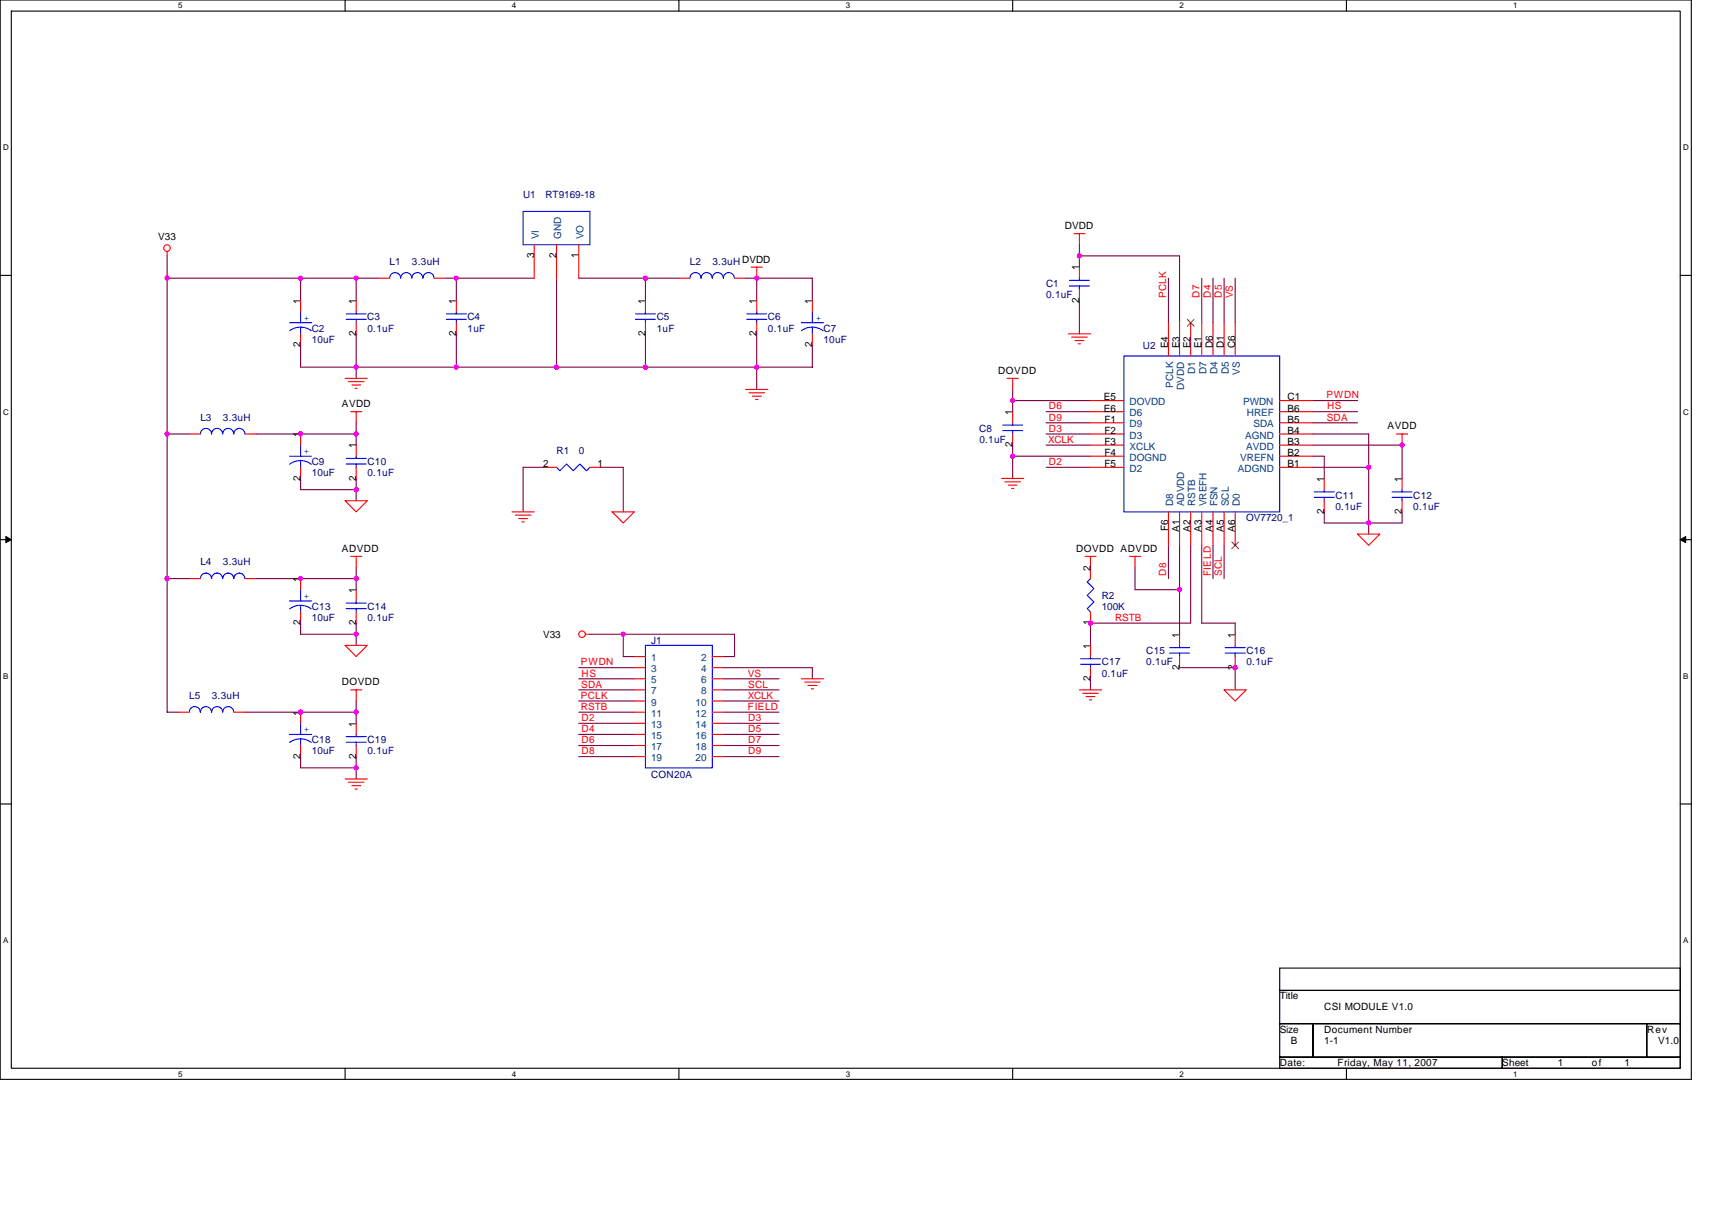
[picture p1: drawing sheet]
<svg xmlns="http://www.w3.org/2000/svg" width="297mm" height="210mm" viewBox="0 0 297 210" stroke-linecap="round" stroke-linejoin="round" font-family="sans-serif">
<path d="M0 0h293.5v187.2h-293.5zM2 1.9h289.5v183.4h-289.5z" fill="none" stroke="#000" stroke-width=".19"/>
<g fill="#fff">
<path d="M30.9 .2h.8v1.6h-.8z"/>
<path d="M30.9 185.5h.8v1.6h-.8z"/>
</g>
<path d="M59.9 0v1.9M59.9 185.3v1.9" fill="none" stroke="#000" stroke-width=".19"/>
<g fill="#fff">
<path d="M88.8 .2h.8v1.6h-.8z"/>
<path d="M88.8 185.5h.8v1.6h-.8z"/>
</g>
<path d="M117.8 0v1.9M117.8 185.3v1.9" fill="none" stroke="#000" stroke-width=".19"/>
<g fill="#fff">
<path d="M146.7 .2h.8v1.6h-.8z"/>
<path d="M146.7 185.5h.8v1.6h-.8z"/>
</g>
<path d="M175.7 0v1.9M175.7 185.3v1.9" fill="none" stroke="#000" stroke-width=".19"/>
<g fill="#fff">
<path d="M204.7 .2h.7v1.6h-.7z"/>
<path d="M204.7 185.5h.7v1.6h-.7z"/>
</g>
<path d="M233.6 0v1.9M233.6 185.3v1.9" fill="none" stroke="#000" stroke-width=".19"/>
<g fill="#fff">
<path d="M262.6 .2h.7v1.6h-.7z"/>
<path d="M262.6 185.5h.7v1.6h-.7z"/>
<path d="M.5 24.8h1v1.6h-1z"/>
<path d="M292 24.8h1v1.6h-1z"/>
<path d="M.5 70.7h1v1.5h-1z"/>
<path d="M292 70.7h1v1.5h-1z"/>
</g>
<path d="M0 47.8h2M291.5 47.8h2" fill="none" stroke="#000" stroke-width=".19"/>
<g fill="#fff">
<path d="M.5 116.5h.9v1.6h-.9z"/>
<path d="M292 116.5h.9v1.6h-.9z"/>
</g>
<path d="M0 93.6h2M291.5 93.6h2" fill="none" stroke="#000" stroke-width=".19"/>
<path d="M1 93.1l1 .5-1 .5zM291.5 93.6l1-.5v1z" fill="#000" stroke="#000" stroke-width=".17"/>
<g fill="#fff">
<path d="M.5 162.4h.9v1.5h-.9z"/>
<path d="M292 162.4h.9v1.5h-.9z"/>
</g>
<path d="M0 139.5h2M291.5 139.5h2M222 167.9h69.5v3.9h-69.5zM222 171.8h69.5v5.8h-69.5zM222 177.6h5.8v5.8h-5.8zM227.8 177.6h57.9v5.8h-57.9zM285.7 177.6h5.8v5.8h-5.8zM222 183.4h38.6v1.9h-38.6zM260.6 183.4h30.9v1.9h-30.9z" fill="none" stroke="#000" stroke-width=".19"/>
<g fill="none" stroke="#800040" stroke-width=".19">
<path d="M29 44.4v79.1h1.9M29 48.3h36.7M52.2 48.3v3.8M52.2 59.8v3.9h88.7v-3.9M61.8 48.3v3.8M61.8 57.9v7.7M77.3 48.3h15.4M79.2 48.3v3.8M79.2 57.9v5.8M96.6 48.3v15.4M100.4 48.3h17.4M112 48.3v3.8"/>
<path d="M112 57.9v5.8M129.4 48.3h11.5v3.8M131.3 48.3v3.8M131.3 57.9v9.7M187.3 42.5v3.8M187.3 52.1v5.8M187.3 44.4h17.4v11.6M202.7 48.3v7.7M208.5 48.3v7.7M210.5 48.3v7.7M212.4 48.3v7.7M214.3 48.3v7.7"/>
<path d="M29 75.3h3.8M44.4 75.3h17.4M61.8 73.3v3.9M175.7 67.6v3.8M175.7 77.2v5.8M175.7 69.5h13.5M175.7 79.1h13.5M181.5 75.3h7.7M181.5 71.4h7.7M181.5 77.2h7.7M181.5 73.3h7.7M227.8 75.3h9.7v17.3"/>
<path d="M227.8 79.1h2v3.9M227.8 69.5h7.7M227.8 77.2h15.5v5.8M227.8 71.4h7.7M227.8 73.3h7.7M52.2 83v1.9h9.6M61.8 83v3.9M61.8 98.4v3.9M94.6 81.1h-3.8v7.7M104.3 81.1h3.8v7.7M181.5 81.1h7.7M196.9 98.4v3.9h7.8"/>
<path d="M202.7 94.6v5.8M204.7 94.6v15.4M206.6 94.6v13.5h-17.4v3.9M208.5 94.6v13.5h5.8v1.9M210.5 94.6v5.8M212.4 94.6v5.8M227.8 81.1h9.7M229.8 88.8v1.9h13.5v-1.9M29 100.4h3.8M44.4 100.4h17.4M52.2 108.1v1.9h9.6M61.8 108.1v3.9"/>
<path d="M100.4 119.7h9.7M100.4 117.8h9.7M100.4 115.8h9.7M102.3 110h25.1v3.9h-1.9M108.1 110v3.9h2M125.5 119.7h9.7M125.5 117.8h9.7M125.5 115.8h15.4v2M189.2 117.8v1.9M204.7 115.8h9.6v3.9M42.5 123.5h19.3M52.2 131.3v1.9h9.6"/>
<path d="M61.8 121.6v3.9M61.8 131.3v3.8M100.4 125.5h9.7M100.4 131.3h9.7M100.4 121.6h9.7M100.4 127.4h9.7M100.4 129.3h9.7M100.4 123.5h9.7M125.5 125.5h9.7M125.5 131.3h9.7M125.5 121.6h9.7M125.5 127.4h9.7"/>
<path d="M125.5 129.3h9.7M125.5 123.5h9.7"/>
</g>
<g fill="none" stroke="#f00" stroke-width=".19">
<path d="M29 43.6v.8M52.2 52.1v1.9M52.2 57.9v1.9M61.8 52.1v1.9M61.8 56v1.9M65.7 48.3h1.9M75.3 48.3h2M79.2 52.1v1.9M79.2 56v1.9M92.7 42.5v5.8M96.6 42.5v5.8M100.4 42.5v5.8"/>
<path d="M112 52.1v1.9M112 56v1.9M117.8 48.3h1.9M127.4 48.3h2M130.3 46.3h2M131.3 46.3v2M131.3 52.1v1.9M131.3 56v1.9M140.9 52.1v1.9M140.9 57.9v1.9M185.4 57.9h3.8M185.9 58.5h2.7"/>
<path d="M186.3 40.5h2M186.5 59.1h1.6M187.1 59.6h.4M187.3 40.5v2M187.3 46.3v2M187.3 50.2v1.9M202.7 56v5.8M204.7 56v5.8M206.6 56v5.8M208.5 56v5.8M210.5 56v5.8M212.4 56v5.8"/>
<path d="M214.3 56v5.8M32.8 75.3h2M42.5 75.3h1.9M52.2 75.3v1.9M59.9 65.6h3.8M60.4 66.2h2.8M60.9 71.4h1.9M61 66.8h1.6M61.6 67.4h.4M61.8 71.4v1.9M61.8 77.2v1.9M129.4 67.6h3.8"/>
<path d="M130 68.1h2.6M130.5 68.7h1.6M131.1 69.3h.4M174.7 65.6h2M175.7 65.6v2M175.7 71.4v1.9M175.7 75.3v1.9M189.2 71.4h5.8M189.2 75.3h5.8M189.2 69.5h5.8M189.2 73.3h5.8M189.2 77.2h5.8"/>
<path d="M189.2 79.1h5.8M222 71.4h5.8M222 75.3h5.8M222 69.5h5.8M222 73.3h5.8M222 77.2h5.8M222 79.1h5.8M242.3 75.3h1.9M243.3 75.3v1.9M52.2 81.1v1.9M59.9 86.9h3.8l-1.9 1.9zM60.9 96.5h1.9"/>
<path d="M61.8 81.1v1.9M61.8 96.5v1.9M88.8 88.8h3.9M89.4 89.4h2.7M90 90h1.5M90.6 90.5h.3M94.6 81.1h2M102.3 81.1h2M106.2 88.8h3.9l-2 1.9zM173.8 83h3.8M174.3 83.6h2.8M174.9 84.2h1.6"/>
<path d="M175.5 84.7h.4M188.3 96.5h1.9M189.2 96.5v3.9M189.2 81.1h5.8M196 96.5h1.9M196.9 96.5v1.9M202.7 88.8v5.8M204.7 88.8v5.8M206.6 88.8v5.8M208.5 88.8v5.8M210.5 88.8v5.8M212.4 88.8v5.8"/>
<path d="M214.3 88.8v5.8M222 81.1h5.8M229.8 83v1.9M229.8 86.9v1.9M235.5 92.6h3.9l-1.9 2zM243.3 83v1.9M243.3 86.9v1.9M32.8 100.4h2M42.5 100.4h1.9M52.2 100.4v1.9M52.2 106.2v1.9M59.9 112h3.8l-1.9 1.9z"/>
<path d="M60.9 119.7h1.9M61.8 102.3v1.9M61.8 106.2v1.9M61.8 119.7v1.9M101.6 110h.7M110.1 119.7h1.9M110.1 117.8h1.9M110.1 113.9h1.9M110.1 115.8h1.9M123.6 119.7h1.9M123.6 117.8h1.9M123.6 113.9h1.9"/>
<path d="M123.6 115.8h1.9M139 117.8h3.9M139.6 118.3h2.7M140.2 118.9h1.5M140.8 119.5h.4M187.3 119.7h3.9M189.2 106.2v1.9M189.2 112v1.9M189.2 115.8v2M204.7 110v2M204.7 113.9v1.9M212.4 119.7h3.8l-1.9 1.9z"/>
<path d="M214.3 110v2M214.3 113.9v1.9M30.9 123.5h1.9M40.6 123.5h1.9M52.2 123.5v2M52.2 129.3v2M59.9 135.1h3.8M60.4 135.7h2.8M61 136.3h1.6M61.6 136.9h.4M61.8 125.5v1.9M61.8 129.3v2"/>
<path d="M110.1 121.6h1.9M110.1 123.5h1.9M110.1 125.5h1.9M110.1 127.4h1.9M110.1 129.3h1.9M110.1 131.3h1.9M123.6 121.6h1.9M123.6 123.5h1.9M123.6 125.5h1.9M123.6 127.4h1.9M123.6 129.3h1.9M123.6 131.3h1.9"/>
<path d="M187.9 120.3h2.7M188.4 120.8h1.6M189 121.4h.4"/>
<circle cx="29" cy="43" r=".57"/>
<circle cx="101" cy="110" r=".57"/>
</g>
<g fill="none" stroke="#00f" stroke-width=".19">
<path d="M90.8 36.7h11.5v5.8h-11.5zM50.2 56h3.9M50.3 57.4a3.1 3.1 0 0 1 3.7 0M52.2 54v2M52.2 56.7v1.2M60.1 55.4h3.4M60.1 54.4h3.4M61.8 54v.4M61.8 55.4v.6M67.6 48.2a.95 .95 0 0 1 1-.9 .95 .95 0 0 1 .9 .9M69.5 48.2a.95 .95 0 0 1 1-.9 .95 .95 0 0 1 .9 .9 .96 .96 0 0 1 1-.9 .96 .96 0 0 1 1 .9M73.4 48.2a.96 .96 0 0 1 .9-.9 .96 .96 0 0 1 1 .9"/>
<path d="M77.4 55.4h3.5M77.4 54.4h3.5M79.2 54v.4M79.2 55.4v.6M110.3 55.4h3.4M110.3 54.4h3.4M112 54v.4M112 55.4v.6M119.7 48.2a.95 .95 0 0 1 1-.9 .95 .95 0 0 1 .9 .9 .97 .97 0 0 1 1-.9 .97 .97 0 0 1 1 .9 .96 .96 0 0 1 .9-.9 .96 .96 0 0 1 1 .9M125.5 48.2a.95 .95 0 0 1 1-.9 .95 .95 0 0 1 .9 .9M129.6 55.4h3.4M129.6 54.4h3.4"/>
<path d="M131.3 54v.4M131.3 55.4v.6M139 56h3.9M139.1 57.4a3.1 3.1 0 0 1 3.7 0M140.9 54v2M140.9 56.7v1.2M185.5 49.6h3.5M185.5 48.6h3.5M187.3 48.3v.3M187.3 49.6v.6M34.8 75.3a.96 .96 0 0 1 .9-1 .96 .96 0 0 1 1 1M36.7 75.3a.95 .95 0 0 1 1-1 .95 .95 0 0 1 .9 1"/>
<path d="M38.6 75.3a.95 .95 0 0 1 1-1 .95 .95 0 0 1 1 1 .96 .96 0 0 1 .9-1 .96 .96 0 0 1 1 1M50.2 79.1h3.9M52.2 77.2v1.9M52.2 79.9v1.2M60.1 79.5h3.4M61.8 79.1v.4M174 74.7h3.4M174 73.7h3.4M175.7 73.3v.4M175.7 74.7v.6M195 61.8h27v27h-27zM50.2 80.5a3.1 3.1 0 0 1 3.8 0"/>
<path d="M60.1 80.5h3.4M61.8 80.5v.6M96.6 81.1l.5 .6 1.2-1.2 1.2 1.2 1.1-1.2 1.2 1.2 .5-.6M228 86.3h3.5M228 85.3h3.5M229.8 84.9v.4M229.8 86.3v.6M241.5 86.3h3.5M241.5 85.3h3.5M243.3 84.9v.4M243.3 86.3v.6M34.8 100.4a.96 .96 0 0 1 .9-1 .96 .96 0 0 1 1 1"/>
<path d="M36.7 100.4a.95 .95 0 0 1 1-1 .95 .95 0 0 1 .9 1M38.6 100.4a.95 .95 0 0 1 1-1 .95 .95 0 0 1 1 1 .96 .96 0 0 1 .9-1 .96 .96 0 0 1 1 1M50.2 104.2h3.9M50.3 105.6a3.1 3.1 0 0 1 3.7 0M52.2 102.3v1.9M52.2 105v1.2M60.1 105.6h3.4M60.1 104.6h3.4M61.8 104.2v.4M61.8 105.6v.6M112 112h11.6v21.2h-11.6zM187.5 115.2h3.4"/>
<path d="M187.5 114.3h3.4M189.2 100.4l-.6 .6 1.2 1.1-1.2 1.2 1.2 1.1-1.2 1.2 .6 .6M189.2 113.9v.4M189.2 115.2v.6M202.9 113.3h3.5M202.9 112.4h3.5M204.7 112v.4M204.7 113.3v.6M212.6 113.3h3.4M212.6 112.4h3.4M214.3 112v.4M214.3 113.3v.6"/>
<path d="M32.8 123.5a.95 .95 0 0 1 1-.9 .95 .95 0 0 1 1 .9M34.8 123.5a.96 .96 0 0 1 .9-.9 .96 .96 0 0 1 1 .9M36.7 123.5a.95 .95 0 0 1 1-.9 .95 .95 0 0 1 .9 .9M38.6 123.5a.95 .95 0 0 1 1-.9 .95 .95 0 0 1 1 .9M50.2 127.4h3.9M50.2 128.8a3.1 3.1 0 0 1 3.8 0M52.2 125.5v1.9M52.2 128.2v1.1M60.1 128.8h3.4M60.1 127.8h3.4M61.8 127.4v.4M61.8 128.8v.5"/>
</g>
<path d="M206 55.4l1.2 1.2M207.2 55.4l-1.2 1.2M213.7 94l1.2 1.2M214.9 94l-1.2 1.2" fill="none" stroke="#804000" stroke-width=".17"/>
<g fill="#f0f" stroke="#f0f" stroke-width=".19">
<circle cx="29" cy="48.2" r=".38"/>
<circle cx="52.1" cy="100.4" r=".38"/>
<circle cx="108.1" cy="110" r=".38"/>
<circle cx="112" cy="48.2" r=".38"/>
<circle cx="79.2" cy="48.2" r=".38"/>
<circle cx="29" cy="75.3" r=".38"/>
<circle cx="29" cy="100.4" r=".38"/>
<circle cx="61.8" cy="48.2" r=".38"/>
<circle cx="52.1" cy="48.2" r=".38"/>
<circle cx="61.8" cy="75.3" r=".38"/>
<circle cx="187.3" cy="44.4" r=".38"/>
<circle cx="112" cy="63.7" r=".38"/>
<circle cx="131.3" cy="63.7" r=".38"/>
<circle cx="96.5" cy="63.7" r=".38"/>
<circle cx="131.3" cy="48.2" r=".38"/>
<circle cx="243.3" cy="77.2" r=".38"/>
<circle cx="61.8" cy="133.2" r=".38"/>
<circle cx="79.2" cy="63.7" r=".38"/>
<circle cx="237.5" cy="81.1" r=".38"/>
<circle cx="61.8" cy="110" r=".38"/>
<circle cx="61.8" cy="84.9" r=".38"/>
<circle cx="61.8" cy="123.5" r=".38"/>
<circle cx="204.6" cy="102.3" r=".38"/>
<circle cx="189.2" cy="108.1" r=".38"/>
<circle cx="237.5" cy="90.7" r=".38"/>
<circle cx="52.1" cy="123.5" r=".38"/>
<circle cx="52.1" cy="75.3" r=".38"/>
<circle cx="214.3" cy="115.8" r=".37"/>
<circle cx="175.7" cy="69.5" r=".37"/>
<circle cx="61.8" cy="100.4" r=".38"/>
<circle cx="61.8" cy="63.7" r=".38"/>
<circle cx="175.7" cy="79.1" r=".37"/>
</g>
<g font-size="1.7" fill="#000080">
<text x="90.8" y="34.4">U1</text>
<text x="94.6" y="34.4">RT9169-18</text>
<text x="67.6" y="45.9">L1</text>
<text x="71.5" y="45.9">3.3uH</text>
<text x="119.7" y="45.9">L2</text>
<text x="123.6" y="45.9">3.3uH DVDD</text>
<text x="181.5" y="49.8">C1</text>
<text x="181.5" y="51.7">0.1uF</text>
<text x="54.1" y="57.5">C2</text>
<text x="54.1" y="59.5">10uF</text>
<text x="63.7" y="55.6">C3</text>
<text x="63.8" y="57.5">0.1uF</text>
<text x="81.1" y="55.6">C4</text>
<text x="81.1" y="57.5">1uF</text>
<text x="113.9" y="55.6">C5</text>
<text x="114" y="57.5">1uF</text>
<text x="133.2" y="55.6">C6</text>
<text x="133.2" y="57.5">0.1uF</text>
<text x="142.9" y="57.5">C7</text>
<text x="142.9" y="59.5">10uF</text>
<text x="198.3" y="60.6">U2</text>
<text x="34.8" y="73">L3</text>
<text x="38.7" y="73">3.3uH</text>
<text x="169.9" y="74.9">C8</text>
<text x="169.9" y="76.8">0.1uF</text>
<text x="54.1" y="80.7">C9</text>
<text x="54.1" y="82.6">10uF</text>
<text x="63.8" y="80.7">C10</text>
<text x="63.8" y="82.6">0.1uF</text>
<text x="96.6" y="78.8">R1</text>
<text x="100.4" y="78.8">0</text>
<text x="231.7" y="86.5">C11</text>
<text x="231.7" y="88.4">0.1uF</text>
<text x="245.2" y="86.5">C12</text>
<text x="245.2" y="88.4">0.1uF</text>
<text x="216.2" y="90.3">OV7720_1</text>
<text x="34.8" y="98.1">L4</text>
<text x="38.7" y="98.1">3.3uH</text>
<text x="54.1" y="107.7">10uF</text>
<text x="54.1" y="105.8">C13</text>
<text x="63.8" y="105.8">C14</text>
<text x="63.8" y="107.7">0.1uF</text>
<text x="191.2" y="103.8">R2</text>
<text x="191.2" y="105.8">100K</text>
<text x="113" y="111.8">J1</text>
<text x="198.9" y="113.5">C15</text>
<text x="216.3" y="113.5">C16</text>
<text x="191.2" y="117.4">0.1uF</text>
<text x="191.2" y="115.4">C17</text>
<text x="198.9" y="115.4">0.1uF</text>
<text x="216.3" y="115.4">0.1uF</text>
<text x="32.8" y="121.2">L5</text>
<text x="36.7" y="121.2">3.3uH</text>
<text x="54.1" y="130.9">10uF</text>
<text x="54.1" y="128.9">C18</text>
<text x="63.8" y="128.9">C19</text>
<text x="63.8" y="130.9">0.1uF</text>
<text x="113" y="134.9">CON20A</text>
</g>
<g font-size="1.7">
<text x="27.4" y="41.7">V33</text>
<text x="184.8" y="39.8">DVDD</text>
<text x="92.7" y="44.8" transform="rotate(-90 92.7 44.8)">3</text>
<text x="96.5" y="44.8" transform="rotate(-90 96.5 44.8)">2</text>
<text x="100.4" y="44.8" transform="rotate(-90 100.4 44.8)">1</text>
<text x="187.3" y="46.9" transform="rotate(-90 187.3 46.9)">1</text>
<text x="52.1" y="52.7" transform="rotate(-90 52.1 52.7)">1</text>
<text x="61.8" y="52.7" transform="rotate(-90 61.8 52.7)">1</text>
<text x="79.2" y="52.7" transform="rotate(-90 79.2 52.7)">1</text>
<text x="112" y="52.7" transform="rotate(-90 112 52.7)">1</text>
<text x="131.3" y="52.7" transform="rotate(-90 131.3 52.7)">1</text>
<text x="140.9" y="52.7" transform="rotate(-90 140.9 52.7)">1</text>
<text x="187.3" y="52.5" transform="rotate(-90 187.3 52.5)">2</text>
<text x="61.8" y="58.3" transform="rotate(-90 61.8 58.3)">2</text>
<text x="79.2" y="58.3" transform="rotate(-90 79.2 58.3)">2</text>
<text x="112" y="58.3" transform="rotate(-90 112 58.3)">2</text>
<text x="131.3" y="58.3" transform="rotate(-90 131.3 58.3)">2</text>
<text x="52.1" y="60.2" transform="rotate(-90 52.1 60.2)">2</text>
<text x="140.9" y="60.2" transform="rotate(-90 140.9 60.2)">2</text>
<text x="173.2" y="64.9">DOVDD</text>
<text x="202.7" y="60.4" transform="rotate(-90 202.7 60.4)">E4</text>
<text x="204.6" y="60.4" transform="rotate(-90 204.6 60.4)">E3</text>
<text x="206.6" y="60.4" transform="rotate(-90 206.6 60.4)">E2</text>
<text x="208.5" y="60.4" transform="rotate(-90 208.5 60.4)">E1</text>
<text x="210.4" y="60.4" transform="rotate(-90 210.4 60.4)">D6</text>
<text x="212.4" y="60.4" transform="rotate(-90 212.4 60.4)">D1</text>
<text x="214.3" y="60.4" transform="rotate(-90 214.3 60.4)">C6</text>
<text x="59.3" y="70.7">AVDD</text>
<text x="175.7" y="72" transform="rotate(-90 175.7 72)">1</text>
<text x="191.5" y="69.5">E5</text>
<text x="191.5" y="71.4">E6</text>
<text x="223.4" y="69.5">C1</text>
<text x="223.4" y="71.4">B6</text>
<text x="52.1" y="75.9" transform="rotate(-90 52.1 75.9)">1</text>
<text x="61.8" y="77.8" transform="rotate(-90 61.8 77.8)">1</text>
<text x="175.7" y="77.6" transform="rotate(-90 175.7 77.6)">2</text>
<text x="191.6" y="73.3">F1</text>
<text x="191.6" y="75.3">F2</text>
<text x="191.6" y="77.2">F3</text>
<text x="223.4" y="77.2">B3</text>
<text x="223.4" y="73.3">B5</text>
<text x="223.4" y="75.3">B4</text>
<text x="240.7" y="74.5">AVDD</text>
<text x="52.1" y="83.4" transform="rotate(-90 52.1 83.4)">2</text>
<text x="61.8" y="83.4" transform="rotate(-90 61.8 83.4)">2</text>
<text x="94.2" y="81">2</text>
<text x="103.7" y="81">1</text>
<text x="191.6" y="79.1">F4</text>
<text x="191.6" y="81">F5</text>
<text x="223.4" y="81">B1</text>
<text x="223.4" y="79.1">B2</text>
<text x="229.7" y="83.6" transform="rotate(-90 229.7 83.6)">1</text>
<text x="243.2" y="83.6" transform="rotate(-90 243.2 83.6)">1</text>
<text x="229.7" y="89.2" transform="rotate(-90 229.7 89.2)">2</text>
<text x="243.2" y="89.2" transform="rotate(-90 243.2 89.2)">2</text>
<text x="59.3" y="95.7">ADVDD</text>
<text x="186.7" y="95.7">DOVDD ADVDD</text>
<text x="202.7" y="92.2" transform="rotate(-90 202.7 92.2)">F6</text>
<text x="204.6" y="92.2" transform="rotate(-90 204.6 92.2)">A1</text>
<text x="206.6" y="92.2" transform="rotate(-90 206.6 92.2)">A2</text>
<text x="208.5" y="92.2" transform="rotate(-90 208.5 92.2)">A3</text>
<text x="210.4" y="92.2" transform="rotate(-90 210.4 92.2)">A4</text>
<text x="212.4" y="92.2" transform="rotate(-90 212.4 92.2)">A5</text>
<text x="214.3" y="92.2" transform="rotate(-90 214.3 92.2)">A6</text>
<text x="52.1" y="100.9" transform="rotate(-90 52.1 100.9)">1</text>
<text x="189.2" y="99" transform="rotate(-90 189.2 99)">2</text>
<text x="61.8" y="102.9" transform="rotate(-90 61.8 102.9)">1</text>
<text x="52.1" y="108.5" transform="rotate(-90 52.1 108.5)">2</text>
<text x="61.8" y="108.5" transform="rotate(-90 61.8 108.5)">2</text>
<text x="94.2" y="110.6">V33</text>
<text x="189.2" y="112.5" transform="rotate(-90 189.2 112.5)">1</text>
<text x="189.2" y="108.5" transform="rotate(-90 189.2 108.5)">1</text>
<text x="204.6" y="110.6" transform="rotate(-90 204.6 110.6)">1</text>
<text x="214.3" y="110.6" transform="rotate(-90 214.3 110.6)">1</text>
<text x="59.3" y="118.9">DOVDD</text>
<text x="189.2" y="118.1" transform="rotate(-90 189.2 118.1)">2</text>
<text x="204.6" y="116.2" transform="rotate(-90 204.6 116.2)">2</text>
<text x="214.3" y="116.2" transform="rotate(-90 214.3 116.2)">2</text>
<text x="52.1" y="124.1" transform="rotate(-90 52.1 124.1)">1</text>
<text x="52.1" y="131.6" transform="rotate(-90 52.1 131.6)">2</text>
<text x="61.8" y="131.6" transform="rotate(-90 61.8 131.6)">2</text>
<text x="61.8" y="126" transform="rotate(-90 61.8 126)">1</text>
<text x="222" y="173.4">Title</text>
<text x="222" y="179.1">Size</text>
<text x="229.8" y="179.1">Document Number</text>
<text x="229.8" y="175.3">CSI MODULE V1.0</text>
<text x="285.8" y="179.1">Rev</text>
<text x="222.1" y="184.9">Date:</text>
<text x="224" y="181.1">B</text>
<text x="229.8" y="181.1">1-1</text>
<text x="232.1" y="184.9">Friday, May 11, 2007</text>
<text x="260.6" y="184.9">Sheet</text>
<text x="270.3" y="184.9">1</text>
<text x="276.2" y="184.9">of</text>
<text x="281.9" y="184.9">1</text>
<text x="287.7" y="181.1">V1.0</text>
</g>
<g font-size="1.7" fill="#004080">
<text x="93.5" y="41.5" transform="rotate(-90 93.5 41.5)">VI</text>
<text x="97.4" y="41.5" transform="rotate(-90 97.4 41.5)">GND</text>
<text x="101.2" y="41.5" transform="rotate(-90 101.2 41.5)">VO</text>
<text x="207.4" y="64.9" transform="rotate(-90 207.4 64.9)">D1</text>
<text x="209.3" y="64.9" transform="rotate(-90 209.3 64.9)">D7</text>
<text x="211.3" y="64.9" transform="rotate(-90 211.3 64.9)">D4</text>
<text x="213.2" y="64.9" transform="rotate(-90 213.2 64.9)">D5</text>
<text x="215.1" y="65" transform="rotate(-90 215.1 65)">VS</text>
<text x="196" y="70.3">DOVDD</text>
<text x="203.5" y="67.2" transform="rotate(-90 203.5 67.2)">PCLK</text>
<text x="205.5" y="67.6" transform="rotate(-90 205.5 67.6)">DVDD</text>
<text x="215.7" y="70.3">PWDN</text>
<text x="196" y="72.2">D6</text>
<text x="196" y="74.1">D9</text>
<text x="196" y="76.1">D3</text>
<text x="196" y="78">XCLK</text>
<text x="216" y="76.1">AGND</text>
<text x="216.2" y="78">AVDD</text>
<text x="216.3" y="72.2">HREF</text>
<text x="217.5" y="74.1">SDA</text>
<text x="196" y="79.9">DOGND</text>
<text x="196" y="81.9">D2</text>
<text x="214.8" y="81.9">ADGND</text>
<text x="215.2" y="79.9">VREFN</text>
<text x="203.5" y="87.8" transform="rotate(-90 203.5 87.8)">D8</text>
<text x="205.5" y="87.8" transform="rotate(-90 205.5 87.8)">ADVDD</text>
<text x="207.4" y="87.8" transform="rotate(-90 207.4 87.8)">RSTB</text>
<text x="209.3" y="87.8" transform="rotate(-90 209.3 87.8)">VREFH</text>
<text x="211.3" y="87.8" transform="rotate(-90 211.3 87.8)">FSN</text>
<text x="213.2" y="87.8" transform="rotate(-90 213.2 87.8)">SCL</text>
<text x="215.1" y="87.8" transform="rotate(-90 215.1 87.8)">D0</text>
<text x="113" y="114.7">1</text>
<text x="113" y="116.6">3</text>
<text x="113" y="118.5">5</text>
<text x="121.6" y="114.7">2</text>
<text x="121.6" y="116.6">4</text>
<text x="121.6" y="118.5">6</text>
<text x="113" y="120.5">7</text>
<text x="113" y="122.4">9</text>
<text x="113" y="124.3">11</text>
<text x="120.7" y="122.4">10</text>
<text x="120.7" y="124.3">12</text>
<text x="121.6" y="120.5">8</text>
<text x="113" y="126.3">13</text>
<text x="113" y="128.2">15</text>
<text x="113" y="130.1">17</text>
<text x="120.7" y="126.3">14</text>
<text x="120.7" y="128.2">16</text>
<text x="120.7" y="130.1">18</text>
<text x="113" y="132">19</text>
<text x="120.7" y="132">20</text>
</g>
<g font-size="1.7" fill="#f00">
<text x="202.3" y="51.7" transform="rotate(-90 202.3 51.7)">PCLK</text>
<text x="208.1" y="51.6" transform="rotate(-90 208.1 51.6)">D7</text>
<text x="210.1" y="51.6" transform="rotate(-90 210.1 51.6)">D4</text>
<text x="212" y="51.6" transform="rotate(-90 212 51.6)">D5</text>
<text x="213.9" y="51.7" transform="rotate(-90 213.9 51.7)">VS</text>
<text x="182" y="71">D6</text>
<text x="230.1" y="69.1">PWDN</text>
<text x="230.2" y="71">HS</text>
<text x="181.9" y="76.8">XCLK</text>
<text x="182" y="74.9">D3</text>
<text x="182" y="73">D9</text>
<text x="230.2" y="73">SDA</text>
<text x="182" y="80.7">D2</text>
<text x="202.3" y="99.9" transform="rotate(-90 202.3 99.9)">D8</text>
<text x="210.1" y="100" transform="rotate(-90 210.1 100)">FIELD</text>
<text x="212" y="99.9" transform="rotate(-90 212 99.9)">SCL</text>
<text x="193.5" y="107.7">RSTB</text>
<text x="100.8" y="115.4">PWDN</text>
<text x="100.8" y="119.3">SDA</text>
<text x="100.9" y="117.4">HS</text>
<text x="129.7" y="117.4">VS</text>
<text x="129.8" y="119.3">SCL</text>
<text x="100.8" y="121.2">PCLK</text>
<text x="100.8" y="123.2">RSTB</text>
<text x="100.9" y="125.1">D2</text>
<text x="129.7" y="121.2">XCLK</text>
<text x="129.7" y="123.2">FIELD</text>
<text x="129.8" y="125.1">D3</text>
<text x="100.9" y="127">D4</text>
<text x="100.9" y="130.9">D8</text>
<text x="100.9" y="128.9">D6</text>
<text x="129.8" y="130.9">D9</text>
<text x="129.8" y="128.9">D7</text>
<text x="129.8" y="127">D5</text>
</g>
<g font-size="1.7" fill="#00f">
<text x="52.7" y="55.6">+</text>
<text x="141.5" y="55.6">+</text>
<text x="52.7" y="78.8">+</text>
<text x="52.7" y="103.9">+</text>
<text x="52.7" y="127">+</text>
</g>
<g font-size="1.4">
<text x="30.9" y="1.5">5</text>
<text x="88.8" y="1.5">4</text>
<text x="146.7" y="1.5">3</text>
<text x="204.7" y="1.5">2</text>
<text x="262.6" y="1.5">1</text>
<text x=".5" y="26.1">D</text>
<text x="292" y="26.1">D</text>
<text x=".5" y="71.9">C</text>
<text x="292" y="71.9">C</text>
<text x=".5" y="117.8">B</text>
<text x="292" y="117.8">B</text>
<text x=".5" y="163.6">A</text>
<text x="292" y="163.6">A</text>
<text x="30.9" y="186.8">5</text>
<text x="88.8" y="186.8">4</text>
<text x="146.7" y="186.8">3</text>
<text x="204.7" y="186.8">2</text>
<text x="262.6" y="186.8">1</text>
</g>
</svg>
